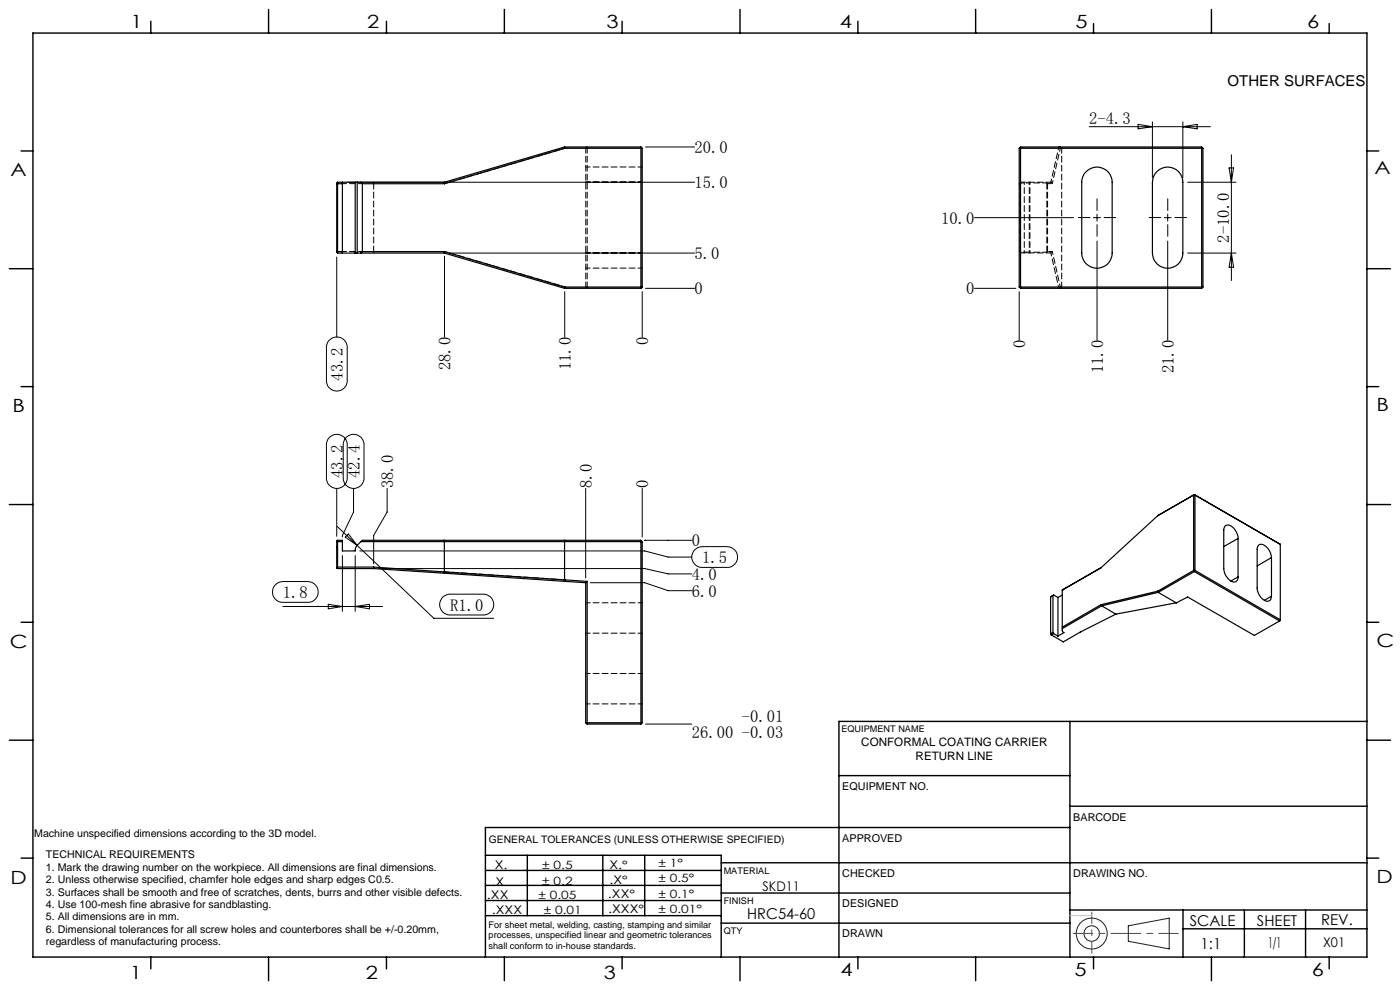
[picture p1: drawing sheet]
<svg xmlns="http://www.w3.org/2000/svg" width="297mm" height="210mm" viewBox="0 0 297 210" stroke-linecap="round" stroke-linejoin="round" font-family="sans-serif">
<g fill="none" stroke="#191924" stroke-width=".21">
<path d="M239.4 196.4l8.6-1.6v6.5l-8.6-1.6z"/>
<circle cx="231.6" cy="198" r="1.63"/>
<circle cx="231.6" cy="198" r="3.3"/>
</g>
<g fill="none" stroke="#000" stroke-width=".3">
<path d="M7 7h283v196h-283zM32 4.5v2.5M57 2v5M82 4.5v2.5M107 2v5M132 4.5v2.5M157 2v5M182 4.5v2.5M207 2v5M232 5v2M257 2v5M282 5v2"/>
<path d="M4.5 32h2.5M290 32h2.5M2 57h5M290 57h5M4.5 82h2.5M290 82h2.5M2 107h5M290 107h5M4.5 132h2.5M290 132h2.5M2 157h5M227 153v50"/>
<path d="M290 153h-112v50M290 157h5M178 164.5h49M227 175.5h-124v27.5M227 171h63M4.5 182h2.5M103 191h50M103 187.8h50M103 184.6h50M103 181.4h50v21.6M103 194.2h50M111.9 181.4v12.8"/>
<path d="M127.9 181.4v12.8M136.8 181.4v12.8M153 189.4h74M153 183h137M153 195.8h74M227 193h63M251 193v10M251 197h39M264 193v10M277 193v10M290 182h2.5M32 203v2.5"/>
<path d="M57 203v5M82 203v2.5M107 203v5M132 203v2.5M157 203v5M182 203v2.5M207 203v5M232 203v2.5M257 203v5M282 203v2.5"/>
</g>
<path d="M231.6 202.2v-8.7" fill="none" stroke="#f00" stroke-width=".21" stroke-dasharray="6.3 1.3 1.3 1.3" stroke-dashoffset="3.9"/>
<path d="M227.7 198h22.3" fill="none" stroke="#f00" stroke-width=".21" stroke-dasharray="6.3 1.3 1.3 1.3" stroke-dashoffset="2.2"/>
<path d="M227 194.2h4.6" fill="none" stroke="#c0c0c0" stroke-width=".21"/>
<g fill="none" stroke="#000" stroke-width=".21">
<path d="M73.7 38.7h73.7M136.9 31.2h10.5M231.1 26.9h25.7M241.4 26.4l3.1 .5-3.1 .4zM244.5 25.9v11.8M250.9 25.9v11.8M250.9 26.9l3.1-.5v.9zM252 38.7h10.2M260.7 35.6h1l-.5 3.1zM261.2 32.8v26.7M71.4 54.5v17M94.3 54.4v17.1"/>
<path d="M95.3 53.7h52.1M206.7 46.2h21.1M232 46.2h1.5M232.7 45.4v1.5M232.7 51.1v21.1M247 46.2h1.5M247.7 45.4v1.5M247.7 51.1v21.1M252 53.7h10.2M261.2 53.7l.5 3h-1zM69.7 72.3a2.21 2.21 0 0 1 2.5-.7 2.21 2.21 0 0 1 1.5 2.1v7a2.2 2.2 0 0 1-2.2 2.3 2.2 2.2 0 0 1-2.2-2.3v-7.2zM119.8 61.9v9.6"/>
<path d="M136.2 61.9v9.6M136.9 61.2h10.5M206.7 61.2h8.8M216.2 61.9v10.3M69.9 92.8a2.23 2.23 0 0 1 2.4-.5 2.23 2.23 0 0 1 1.4 2.1v7a2.2 2.2 0 0 1-2.2 2.2 2.2 2.2 0 0 1-2.2-2.2v-7.3l.2-.8zM73.4 92.8a2.23 2.23 0 0 1 2.5-.5 2.23 2.23 0 0 1 1.3 2.1v7a2.2 2.2 0 0 1-2.2 2.2 2.2 2.2 0 0 1-2.2-2.2v-7.3l.3-.8zM71.4 103.6v10.2M71.5 111.7l20.5 19.5h12.7M72.6 117.9v11.8M73.9 113.3l1.9 2.4-2.6-1.8zM75 103.6v5l-2.4 5v.3M75.4 117.9v11.8"/>
<path d="M76.3 116.9h60.5l4.9 1.3h5.1M82.1 103.6v5l-2.8 5v6M124.2 103.6v19M136.2 103.6v10.3M136.8 114.6h10M147.2 116.8a2.41 2.41 0 0 1 1.8-.9h5.3a2.2 2.2 0 0 1 2.2 2.3 2.2 2.2 0 0 1-2.2 2.2h-5.3a2.22 2.22 0 0 1-2-1.3 2.22 2.22 0 0 1 .2-2.3zM58.3 124.2l.2-.2a2.14 2.14 0 0 1 1.5-.6h5.3a2.2 2.2 0 0 1 2.2 2.2 2.2 2.2 0 0 1-2.2 2.2h-5.3a2.2 2.2 0 0 1-2-1.3 2.2 2.2 0 0 1 .3-2.3zM60 128.6h21.2M69.6 128.2l3 .4-3 .5zM75.4 128.6l3-.4v.9zM80.3 120.6h56.5l4.9 1.1h5.1M93.9 126.7l1.4-.7h7.3a2.2 2.2 0 0 1 2.1 2.2 2.2 2.2 0 0 1-2.1 2.2h-7.1a2.22 2.22 0 0 1-2.1-1.3 2.22 2.22 0 0 1 .5-2.4z"/>
<path d="M125.2 123.6h11.6l4.9 1.7h5.1M136.9 153.6h9.9"/>
</g>
<path d="M231.2 46.1h-2.4M232.7 44.6v-2.4M232.7 47.6v2.5M234.2 46.1h2.5M246.2 46.1h-2.4M247.7 44.6v-2.4M247.7 47.6v2.5M249.2 46.1h2.5" fill="none" stroke="#000" stroke-width=".21" stroke-dasharray="15.2 1.3 1.3 1.3"/>
<g fill="none" stroke="#000" stroke-width=".25">
<path d="M71.6 38.7h3.8M71.6 38.7v15M71.6 38.7l-.2 .1v14.7l.2 .2M72.6 39h-1.2M72.6 38.7v15M75.4 38.7h.4M75.4 38.7v15M75.8 38.7h18.5M75.8 38.7v15M76.6 38.7l.3 .3M76.9 39v14.4M76.9 39h17.4"/>
<path d="M94.3 38.7v.3M119.8 31.2h16.2M119.8 31.2v.3M119.8 31.2l-25.5 7.5M119.8 31.5l-25.5 7.5M119.8 31.5h16.4M136 31.2v30M136 31.2l.2 .3M136.2 31.5v29.4M216.2 31.5h39M216.2 31.5v29.4M216.5 31.2h38.4"/>
<path d="M216.5 31.2v30M216.5 31.2l-.3 .3M230.2 36.7a3.2 3.2 0 0 1 3.5-1.1 3.2 3.2 0 0 1 2.2 3.1v15a3.2 3.2 0 0 1-3.2 3.2 3.2 3.2 0 0 1-3.2-3.2v-15a3.4 3.4 0 0 1 .7-2zM245.5 36.3a3.2 3.2 0 0 1 3.5-.6 3.2 3.2 0 0 1 1.9 3v15a3.2 3.2 0 0 1-3.2 3.2 3.2 3.2 0 0 1-3.2-3.2v-15a3.2 3.2 0 0 1 1-2.4zM254.9 31.2v30M254.9 31.2l.3 .3M255.2 31.5v29.4M71.4 53.3l1.2 .1M71.6 53.7h3.8M75.4 53.7h.4M75.8 53.7h18.5M76.9 53.4h17.4"/>
<path d="M76.9 53.4l-.3 .3M94.3 53.7l25.5 7.5M94.3 53.4l25.5 7.5M94.3 53.4v.3M119.8 61.2h16.2M119.8 60.9h16.4M119.8 60.9v.3M136.2 60.9l-.2 .3M216.2 60.9h39M216.2 60.9l.3 .3M216.5 61.2h38.4M255.2 60.9l-.3 .3"/>
<path d="M71.4 116.1l.2 .2M71.6 114.6h1v2.3h2.8l.2-1 1-1M71.6 114.6v5.7M71.6 114.6l-.2 .2v5.7M72.6 114.9l-1.2 .1M76.6 114.9h59.6M94.3 114.6v6.7M119.8 114.6v8.4M136 114.6v39M136 114.6h-59.1l-.3 .3M136 114.6l.2 .3M136.2 114.9v38.4"/>
<path d="M245.6 109.4l-12 11-8.2 4.8M253.2 105v16M253.2 105h.3M253.2 105l-7.6 4.4M253.4 104.9l18.2 10.6M253.4 104.9l-.2 .1M253.4 104.9l.1 .1M253.4 104.9l-7.8 4.5M253.5 105v16M262.6 114.2a3 3 0 0 0-2.1-2.8h-.4l-.3 .3-.2 .8v8.1a2.98 2.98 0 0 0 2.4 2.9l.5-.4 .1-.7M262.6 114.2v8.2M262.6 114.2l-3 1.7"/>
<path d="M269.7 118.3a2.9 2.9 0 0 0-2.3-2.8l-.4 .1-.3 .7v8.4a3 3 0 0 0 2.1 2.9l.8-.4 .1-.7M269.7 118.3v8.2M269.7 118.3l-3 1.7M271.5 115.4l.1 .1M271.6 115.5v16.1l-.1 .1M71.4 120.5l.2 .1h7.7M71.6 120.3h7.7M71.6 120.3l-.2 .2M79.3 120.3l40.5 2.7M79.3 120.3v.3M79.3 120.6l15 1M94.3 121.3h.1"/>
<path d="M94.3 121.3v.3M94.3 121.6l25.5 1.7M119.8 123h.1M119.8 123l4.8 .3M119.8 123v.3M119.8 123.3l4.4 .3M124.2 123.6v29.7M124.6 123.3l-.4 .3M124.6 123.3v30.3M222.9 134.4l.1 .3M222.9 126.6v7.9M223 134.6v.1"/>
<path d="M223.4 134.2l.1 .2M223.4 126.3v7.9M223.4 134.2l-.5 .2M223.4 126.3l-.5 .3M223.5 134.4l-.5 .3M223.5 134.4l.9 .5M223.5 126.2l-.1 .1M223.5 126.2l.9 .5M223.5 126.2l-.6 .4M224.4 126.7v8.2M225.4 125.2v8.6l.3 .4-1.3 .7M225.4 125.2h.1"/>
<path d="M225.4 126.2l-1 .5M233.6 128.3l-8.2 4.7M233.6 128.3l.1 .2M233.7 128.5l3 1.8M233.7 128.5l-8.3 4.8M236.7 130.3l-7.5 3.8-3.6 2.1-2.6-1.5M245.6 125.4l.1 .3M245.6 125.4l-12 2.9M245.7 125.7l3.8 2.2M245.7 125.7l-12 2.8M249.5 127.9h.1M249.5 127.9l-12.8 2.4"/>
<path d="M249.6 127.9l2.4-1.3 14.1 8.2 5.4-3.1M253.2 121l.2 .2M253.2 121h.3M253.2 121l-7.6 4.4M253.4 121.2l18.1 10.5M253.4 121.2l-7.7 4.5M253.5 121l-.1 .2M253.5 121l18.1 10.5-.1 .2M262.6 122.4l-1.5 .9M269.7 126.5l-1.5 .8M124.2 153.3h12M124.2 153.3l.4 .3"/>
<path d="M124.6 153.6h11.4M136.2 153.3l-.2 .3"/>
</g>
<g fill="none" stroke="#000" stroke-width=".21" stroke-dasharray="1.3 .6">
<path d="M71.6 38.9l-.1-.1M79.3 38.9v-.3M94.3 38.6h.1M94.3 38.9h.1M94.3 38.9v-.3M119.8 31.4v-.3M124.3 31.4l.3-.3M124.6 31.1v.3M216.4 39l-.2-.1M216.4 39l.2-.2M216.5 38.6l-.3 .3M216.5 38.6l.1 .2"/>
<path d="M217.9 38.6l-.2 .2M222.1 38.8v14.7M222.2 38.9l-.3-.3M222.9 38.6h.1M223.2 38.9l-.3-.3M224.6 31.1h.1M224.9 31.4l-.3-.3M225.2 31.4l-.2-.3M71.5 53.5l.1-.2M79.3 53.6v-.3M94.3 53.6v-.3M94.3 53.6h.1"/>
<path d="M216.2 53.3l.3 .3M216.4 53.3h-.2M216.6 53.5l-.1 .1M216.6 53.5l-.2-.2M217.7 53.5l.2 .1M221.9 53.6l.3-.3M222.9 53.6l.3-.3M222.9 53.6h.1M119.8 60.8v.3M119.8 60.8h.1M124.3 60.8l.3 .3M124.6 60.8v.3"/>
<path d="M224.9 60.8l-.3 .3M225.2 60.8l-.2 .3M71.6 116.2l-.1-.1M94.3 121.3h.1M94.3 121.6v-.3M119.8 123h.1M119.8 123.3v-.3"/>
</g>
<path d="M72.7 38.9h4.2M217.7 38.8h4.4M76.9 53.3h-4.2M222.1 53.5h-4.4" fill="none" stroke="#000" stroke-width=".21" stroke-dasharray="1.3 .6" stroke-dashoffset=".4"/>
<path d="M79.3 53.3v-14.4M222.2 53.3v-14.4" fill="none" stroke="#000" stroke-width=".21" stroke-dasharray="1.3 .6" stroke-dashoffset=".1"/>
<path d="M94.3 38.9l25.5-7.5M119.8 60.8l-25.5-7.5" fill="none" stroke="#000" stroke-width=".21" stroke-dasharray="1.3 .6" stroke-dashoffset=".7"/>
<path d="M216.4 53.3v-14.3M124.3 60.8v-29.4M124.6 60.8v-29.4M225.2 60.8v-29.4M119.8 123l-25.5-1.7" fill="none" stroke="#000" stroke-width=".21" stroke-dasharray="1.3 .6" stroke-dashoffset=".2"/>
<path d="M136.3 38.6h-12M136.3 35.4h-12M222.9 38.6h-6.4M124.3 56.9h12M136.3 53.6h-12M222.9 53.6h-6.4M136.3 134.3h-12M136.3 127.9h-12M136.3 149.3h-12M136.3 142.9h-12" fill="none" stroke="#000" stroke-width=".21" stroke-dasharray="1.3 .6" stroke-dashoffset=".3"/>
<path d="M216.6 38.8h1.1M223.2 38.9l1.7-7.5M224.6 31.1l-1.7 7.5M217.7 53.5h-1.1M222.9 53.6l1.7 7.5M224.9 60.8l-1.7-7.5" fill="none" stroke="#000" stroke-width=".21" stroke-dasharray="1.3 .6" stroke-dashoffset=".6"/>
<path d="M222.2 38.9h1M223.2 53.3h-1" fill="none" stroke="#000" stroke-width=".21" stroke-dasharray="1.3 .6" stroke-dashoffset=".5"/>
<path d="M217.3 38.6v15M218.4 53.6v-15M218.5 53.6v-15" fill="none" stroke="#000" stroke-width=".21" stroke-dasharray="1.3 .6" stroke-dashoffset=".8"/>
<g font-size="3.9">
<text x="27.7" y="5.9">1</text>
<text x="77.9" y="5.9">2</text>
<text x="128.6" y="5.9">3</text>
<text x="178.2" y="5.9">4</text>
<text x="228.1" y="5.9">5</text>
<text x="277.3" y="5.9">6</text>
<text x="2.3" y="37.4">A</text>
<text x="291.6" y="36.9">A</text>
<text x="2.6" y="87.4">B</text>
<text x="292" y="87.1">B</text>
<text x="2.1" y="137.5">C</text>
<text x="292" y="137.3">C</text>
<text x="2.2" y="187.4">D</text>
<text x="292" y="187.4">D</text>
<text x="27.5" y="207.7">1</text>
<text x="77.6" y="207.8">2</text>
<text x="128.1" y="207.8">3</text>
<text x="178.3" y="207">4</text>
<text x="228" y="207">5</text>
<text x="278.3" y="207">6</text>
</g>
<g font-size="3.5">
<text x="231.1" y="26.3">2-4.3</text>
<text x="147.4" y="32.4">20.0</text>
<text x="147.4" y="39.9">15.0</text>
<text x="199.7" y="47.4">10.0</text>
<text x="260.7" y="51.4" transform="rotate(-90 260.7 51.4)">2-10.0</text>
<text x="147.4" y="54.9">5.0</text>
<text x="147.4" y="62.4">0</text>
<text x="205" y="62.4">0</text>
<text x="137.5" y="73.2" transform="rotate(-90 137.5 73.2)">0</text>
<text x="217.5" y="73.9" transform="rotate(-90 217.5 73.9)">0</text>
<text x="72.7" y="80.7" transform="rotate(-90 72.7 80.7)">43.2</text>
<text x="95.6" y="78.5" transform="rotate(-90 95.6 78.5)">28.0</text>
<text x="121.1" y="78.5" transform="rotate(-90 121.1 78.5)">11.0</text>
<text x="234" y="79.2" transform="rotate(-90 234 79.2)">11.0</text>
<text x="249" y="79.2" transform="rotate(-90 249 79.2)">21.0</text>
<text x="72.7" y="101.4" transform="rotate(-90 72.7 101.4)">43.2</text>
<text x="76.3" y="101.4" transform="rotate(-90 76.3 101.4)">42.4</text>
<text x="83.4" y="103.6" transform="rotate(-90 83.4 103.6)">38.0</text>
<text x="125.5" y="103.6" transform="rotate(-90 125.5 103.6)">8.0</text>
<text x="137.5" y="103.6" transform="rotate(-90 137.5 103.6)">0</text>
<text x="146.8" y="115.9">0</text>
<text x="149" y="119.4">1.5</text>
<text x="146.8" y="123">4.0</text>
<text x="60" y="126.8">1.8</text>
<text x="95.5" y="129.5">R1.0</text>
<text x="146.8" y="126.5">6.0</text>
<text x="157.4" y="153.1">-0.01</text>
<text x="146.8" y="156.6">26.00 -0.03</text>
</g>
<g font-size="3.2">
<text x="260.4" y="18.3">OTHER SURFACES</text>
<text x="158.5" y="194.9">HRC54-60</text>
<text x="252.4" y="196.4">SCALE</text>
<text x="266.7" y="196.4">SHEET</text>
<text x="280.3" y="196.3">REV.</text>
<text x="254.7" y="201.3">1:1</text>
<text x="269" y="201.2">1/1</text>
</g>
<g font-size="2.8">
<text x="161.8" y="189">SKD11</text>
<text x="280.7" y="200.9">X01</text>
</g>
<g font-size="2.5">
<text x="182.7" y="158.3">CONFORMAL COATING CARRIER</text>
<text x="194.2" y="161.2">RETURN LINE</text>
<text x="104.9" y="184.4">X.</text>
<text x="129.3" y="184.3">X.°</text>
<text x="103.3" y="190.6">.XX</text>
<text x="104.2" y="187.9">.X</text>
<text x="129" y="190.6">.XX°</text>
<text x="129.3" y="187.5">.X°</text>
<text x="104.4" y="193.9">.XXX</text>
<text x="129" y="193.6">.XXX°</text>
</g>
<g font-size="2.4">
<text x="115" y="184.4">± 0.5</text>
<text x="139.7" y="183.8">± 1°</text>
<text x="114.2" y="190.6">± 0.05</text>
<text x="115" y="187.7">± 0.2</text>
<text x="139.7" y="190.5">± 0.1°</text>
<text x="139.7" y="187">± 0.5°</text>
<text x="115.4" y="194">± 0.01</text>
<text x="139.7" y="193.6">± 0.01°</text>
</g>
<g font-size="2.3">
<text x="178.7" y="167.6">EQUIPMENT NO.</text>
<text x="178.7" y="178.6">APPROVED</text>
<text x="227.7" y="174">BARCODE</text>
<text x="9.7" y="182.1">TECHNICAL REQUIREMENTS</text>
<text x="9.7" y="184.7">1. Mark the drawing number on the workpiece. All dimensions are final dimensions.</text>
<text x="9.7" y="187.3">2. Unless otherwise specified, chamfer hole edges and sharp edges C0.5.</text>
<text x="9.7" y="190">3. Surfaces shall be smooth and free of scratches, dents, burrs and other visible defects.</text>
<text x="178.7" y="186">CHECKED</text>
<text x="227.7" y="186">DRAWING NO.</text>
<text x="9.7" y="192.6">4. Use 100-mesh fine abrasive for sandblasting.</text>
<text x="9.7" y="195.2">5. All dimensions are in mm.</text>
<text x="9.7" y="197.8">6. Dimensional tolerances for all screw holes and counterbores shall be +/-0.20mm,</text>
<text x="178.7" y="192.5">DESIGNED</text>
<text x="9.7" y="200.4">regardless of manufacturing process.</text>
<text x="178.7" y="198.8">DRAWN</text>
</g>
<g font-size="2.2">
<text x="7.3" y="177.5">Machine unspecified dimensions according to the 3D model.</text>
<text x="103.7" y="178.8">GENERAL TOLERANCES (UNLESS OTHERWISE SPECIFIED)</text>
</g>
<g font-size="1.9">
<text x="178.5" y="155.4">EQUIPMENT NAME</text>
<text x="153.5" y="185.3">MATERIAL</text>
<text x="153.5" y="191.8">FINISH</text>
<text x="103.7" y="196.8">For sheet metal, welding, casting, stamping and similar</text>
<text x="103.7" y="199">processes, unspecified linear and geometric tolerances</text>
<text x="103.7" y="201.3">shall conform to in-house standards.</text>
<text x="153.5" y="198.2">QTY</text>
</g>
</svg>
